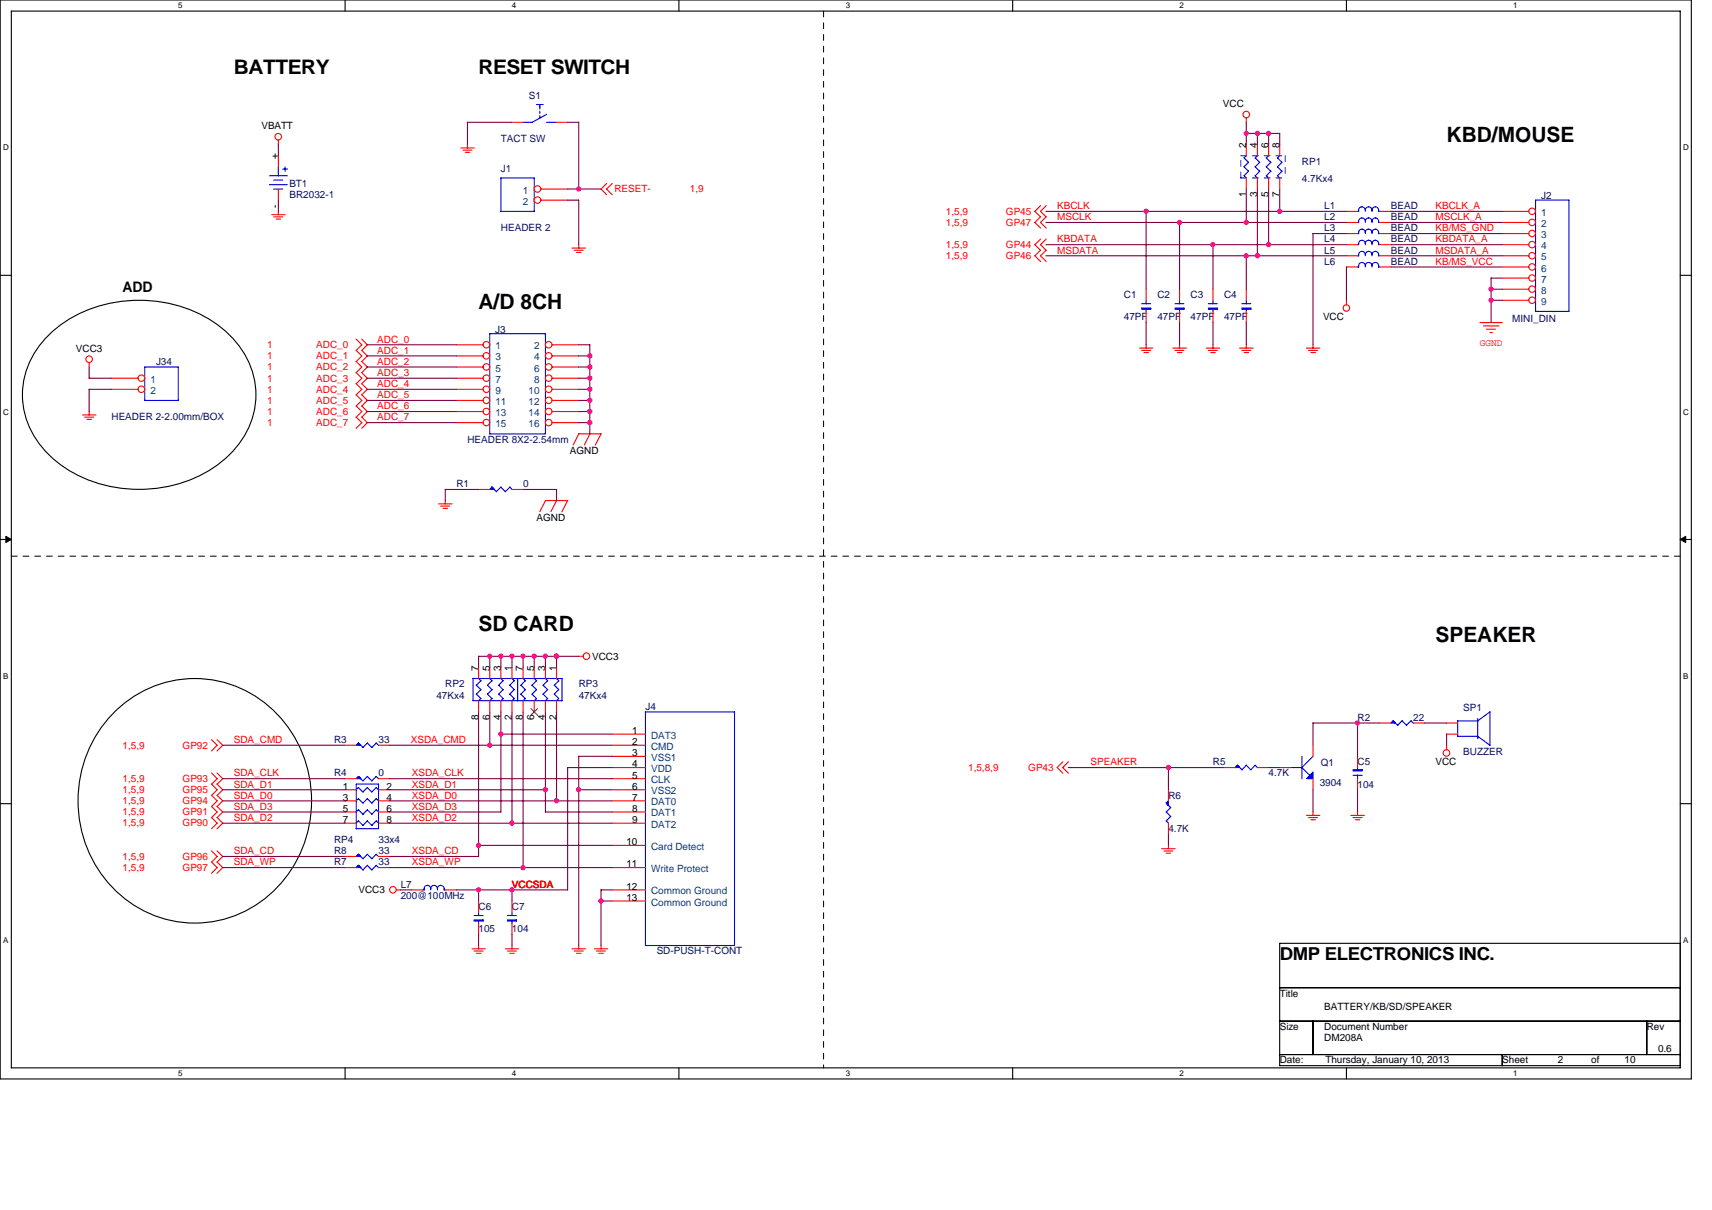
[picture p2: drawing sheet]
<svg xmlns="http://www.w3.org/2000/svg" width="297mm" height="210mm" viewBox="0 0 297 210" stroke-linecap="round" stroke-linejoin="round" font-family="sans-serif">
<path d="M0 0h293.5v187.2h-293.5zM2 1.9h289.5v183.4h-289.5z" fill="none" stroke="#000" stroke-width=".19"/>
<g fill="#fff">
<path d="M30.9 .2h.8v1.6h-.8z"/>
<path d="M30.9 185.5h.8v1.6h-.8z"/>
</g>
<path d="M59.9 0v1.9M59.9 185.3v1.9" fill="none" stroke="#000" stroke-width=".19"/>
<g fill="#fff">
<path d="M88.8 .2h.8v1.6h-.8z"/>
<path d="M88.8 185.5h.8v1.6h-.8z"/>
</g>
<path d="M117.8 0v1.9M117.8 185.3v1.9" fill="none" stroke="#000" stroke-width=".19"/>
<g fill="#fff">
<path d="M146.7 .2h.8v1.6h-.8z"/>
<path d="M146.7 185.5h.8v1.6h-.8z"/>
</g>
<path d="M175.7 0v1.9M175.7 185.3v1.9" fill="none" stroke="#000" stroke-width=".19"/>
<g fill="#fff">
<path d="M204.7 .2h.7v1.6h-.7z"/>
<path d="M204.7 185.5h.7v1.6h-.7z"/>
</g>
<path d="M233.6 0v1.9M233.6 185.3v1.9" fill="none" stroke="#000" stroke-width=".19"/>
<g fill="#fff">
<path d="M262.6 .2h.7v1.6h-.7z"/>
<path d="M262.6 185.5h.7v1.6h-.7z"/>
<path d="M.5 24.8h1v1.6h-1z"/>
<path d="M292 24.8h1v1.6h-1z"/>
<path d="M.5 70.7h1v1.5h-1z"/>
<path d="M292 70.7h1v1.5h-1z"/>
</g>
<path d="M0 47.8h2M291.5 47.8h2" fill="none" stroke="#000" stroke-width=".19"/>
<g fill="#fff">
<path d="M.5 116.5h.9v1.6h-.9z"/>
<path d="M292 116.5h.9v1.6h-.9z"/>
</g>
<path d="M0 93.6h2M291.5 93.6h2" fill="none" stroke="#000" stroke-width=".19"/>
<path d="M1 93.1l1 .5-1 .5zM291.5 93.6l1-.5v1z" fill="#000" stroke="#000" stroke-width=".17"/>
<g fill="#fff">
<path d="M.5 162.4h.9v1.5h-.9z"/>
<path d="M292 162.4h.9v1.5h-.9z"/>
</g>
<path d="M8 58.6a23 23 0 0 1 21.8-5.8 19.3 19.3 0 0 1 13.2 9.7 14.1 14.1 0 0 1-3.9 17.1 23.6 23.6 0 0 1-29.9 0 14.1 14.1 0 0 1-3.1-18.5zM0 139.5h2M20.1 123.4a19.8 19.8 0 0 1 31.5 5.3 21.6 21.6 0 0 1-11.1 30.3 20 20 0 0 1-25.8-13 21.9 21.9 0 0 1 5.4-22.6zM291.5 139.5h2M222 163.7h69.5v21.2h-69.5zM222 171.4h69.5M222 177.2h69.5M227.8 177.2v5.8M285.7 177.2v5.8M222 183h69.5M260.6 183v1.9" fill="none" stroke="#000" stroke-width=".19"/>
<path d="M142.9 1.9v183.4M2 96.5h289.5" fill="none" stroke="#000" stroke-width=".17" stroke-dasharray="1 1 1 1 1 1 1 1"/>
<g fill="none" stroke="#f00" stroke-width=".19">
<path d="M47.1 37.3h2.4M47.5 37.6h1.6M47.9 38h.8M48.3 24.3v.8M48.3 27v2M48.3 32.8v1.9M48.3 36.7v.6M79.9 25.7h2.4M80.3 26.1h1.6M80.7 26.4h.8M81.1 25.1v.6M88.8 21.2h2"/>
<path d="M93.8 32.8h4.7M93.8 34.7h4.7M96.6 21.2h1.9M105.3 31.8l-1 1 1 1M106.2 31.8l-1 1 1 1M180.5 35.7l-.9 1 .9 1M180.5 37.6l-.9 1 .9 1M181.5 35.7l-1 1 1 1M181.5 37.6l-1 1 1 1M216.2 20.5v.8M216.2 25.1v1.9M216.2 30.9v1.9"/>
<path d="M218.2 25.1v1.9M218.2 30.9v1.9M220.1 25.1v1.9M220.1 30.9v1.9M222 25.1v1.9M222 30.9v1.9M233.6 38.6h1.9M233.6 36.7h1.9M239.4 38.6h1.9M239.4 36.7h1.9M260.6 38.6h4.7M260.6 36.7h4.7"/>
<path d="M61.8 58.8l1 1-1 1M62.8 58.8l.9 1-.9 1M79.2 59.8h4.6M95.8 59.8h4.6M99.2 43.1h2.4M99.6 43.4h1.6M100 43.8h.8M100.4 42.5v.6M180.5 41.5l-.9 1 .9 1M180.5 43.4l-.9 1 .9 1M181.5 41.5l-1 1 1 1M181.5 43.4l-1 1 1 1"/>
<path d="M198.9 50.2v1.9M198.9 54v2M198.9 59.8v.6M204.7 50.2v1.9M204.7 54v2M204.7 59.8v.6M210.5 50.2v1.9M210.5 54v2M210.5 59.8v.6M216.2 50.2v1.9M216.2 54v2M216.2 59.8v.6"/>
<path d="M227.8 59.8v.6M233.6 52.1v.8M233.6 40.5h1.9M233.6 42.5h1.9M233.6 44.4h1.9M233.6 46.3h1.9M239.4 40.5h1.9M239.4 42.5h1.9M239.4 44.4h1.9M239.4 46.3h1.9M256.8 56h3.9M257.4 56.6h2.7"/>
<path d="M257.9 57.1h1.6M258.5 57.7h.4M260.6 40.5h4.7M260.6 42.5h4.7M260.6 44.4h4.7M260.6 46.3h4.7M260.6 48.3h4.7M260.6 50.2h4.7M260.6 52.1h4.7M14.3 72h2.4M14.7 72.4h1.6M15.1 72.8h.8"/>
<path d="M15.5 62.9v.8M15.5 71.4v.6M19.3 65.6h4.7M19.3 67.6h4.7M61.8 62.7l1 1-1 1M61.8 66.6l1 1-1 .9M61.8 64.6l1 1-1 1M61.8 68.5l1 1-1 1M61.8 60.8l1 1-1 1M61.8 70.4l1 1-1 1M61.8 72.4l1 .9-1 1M62.8 62.7l.9 1-.9 1"/>
<path d="M62.8 66.6l.9 1-.9 .9M62.8 64.6l.9 1-.9 1M62.8 68.5l.9 1-.9 1M62.8 60.8l.9 1-.9 1M62.8 70.4l.9 1-.9 1M62.8 72.4l.9 .9-.9 1M79.2 61.8h4.6M79.2 63.7h4.6M79.2 65.6h4.6M79.2 67.6h4.6M79.2 69.5h4.6M79.2 71.4h4.6"/>
<path d="M79.2 73.3h4.6M95.8 61.8h4.6M95.8 63.7h4.6M95.8 65.6h4.6M95.8 67.6h4.6M95.8 69.5h4.6M95.8 71.4h4.6M95.8 73.3h4.6M100.4 75.3h3.9M100.4 75.3l-.9 1.9M102.4 75.3l-1 1.9M104.3 75.3l-1 1.9"/>
<path d="M197.7 60.4h2.3M198.1 60.8h1.5M198.5 61.2h.8M203.5 60.4h2.3M203.9 60.8h1.5M204.3 61.2h.8M209.3 60.4h2.3M209.7 60.8h1.5M210.1 61.2h.8M215.1 60.4h2.3M215.5 60.8h1.5M215.9 61.2h.7"/>
<path d="M226.7 60.4h2.3M227 60.8h1.6M227.4 61.2h.8M76.1 87.4h2.3M76.5 87.8h1.5M76.9 88.2h.8M77.3 86.9v.6M83 84.9h2M88.8 84.9h2M94.6 86.9h3.9l-1 1.9M94.7 86.8l-1 2M96.6 86.8l-1 2"/>
<path d="M83 115.8v2M85 115.8v2M86.9 115.8v2M88.8 115.8v2M90.8 115.8v2M92.7 115.8v2M94.6 115.8v2M96.6 115.8v2M100.4 113.9h.8M36.7 128.4l1 .9-1 1M36.7 134.1l1 1-1 1M36.7 138l1 1-1 1"/>
<path d="M36.7 136.1l1 1-1 .9M36.7 139.9l1 1-1 1M37.7 128.4l.9 .9-.9 1M37.7 134.1l.9 1-.9 1M37.7 138l.9 1-.9 1M37.7 136.1l.9 1-.9 .9M37.7 139.9l.9 1-.9 1M59.9 129.3h1.9M59.9 135.1h1.9M59.9 137.1h1.9M59.9 139h1.9M65.7 129.3h1.9"/>
<path d="M65.7 135.1h1.9M65.7 137.1h1.9M65.7 139h1.9M83 121.6v1.9M85 121.6v1.9M86.9 121.6v1.9M88.8 121.6v1.9M90.8 121.6v1.9M92.7 121.6v1.9M94.6 121.6v1.9M96.6 121.6v1.9M106.2 127.4h5.8"/>
<path d="M106.2 133.2h5.8M106.2 129.3h5.8M106.2 131.3h5.8M106.2 135.1h5.8M106.2 137.1h5.8M106.2 139h5.8M184.4 132.2l-1 1 1 1M185.4 132.2l-1 1 1 1M202.7 137.1v1.9M212.4 133.2h1.9M218.2 133.2h1.9M222 133.2h2"/>
<path d="M227.8 129.3v2M227.8 135.1v2M235.5 131.3v1.9M235.5 135.1v2M239.4 125.5h1.9M245.2 125.5h1.9M251 129.3v.8M251 125.5h1.9M251 127.4h1.9M36.7 141.9l1 1-1 .9M36.7 147.7l1 .9-1 1M36.7 149.6l1 1-1 1"/>
<path d="M37.7 141.9l.9 1-.9 .9M37.7 147.7l.9 .9-.9 1M37.7 149.6l.9 1-.9 1M59.9 148.6h1.9M59.9 150.6h1.9M59.9 140.9h1.9M59.9 142.9h1.9M65.7 148.6h1.9M65.7 150.6h1.9M65.7 140.9h1.9M65.7 142.9h1.9M68.8 154.4h.8"/>
<path d="M71.5 154.4h1.9M77.3 154.4h1.9M83 156.4v1.9M88.8 156.4v1.9M106.2 154.4h5.8M106.2 146.7h5.8M106.2 150.6h5.8M106.2 140.9h5.8M106.2 142.9h5.8M106.2 156.4h5.8M201.5 147.3h2.4M201.9 147.7h1.6"/>
<path d="M202.3 148.1h.8M202.7 142.9v1.9M202.7 146.7v.6M226.7 141.5h2.3M227 141.9h1.6M227.4 142.3h.8M227.8 140.9v.6M234.4 141.5h2.3M234.8 141.9h1.5M235.2 142.3h.7M235.5 140.9v.6M81.9 164.7h2.3"/>
<path d="M82.3 165h1.5M82.7 165.4h.8M83 160.2v2M83 164.1v.6M87.7 164.7h2.3M88.1 165h1.5M88.5 165.4h.7M88.8 160.2v2M88.8 164.1v.6M99.2 164.7h2.4M99.6 165h1.6M100 165.4h.8"/>
<path d="M100.4 164.1v.6M103.1 164.7h2.3M103.5 165h1.5M103.9 165.4h.8M104.3 164.1v.6"/>
<circle cx="216.2" cy="19.9" r=".57"/>
<circle cx="48.3" cy="23.7" r=".57"/>
<circle cx="93.3" cy="34.7" r=".57"/>
<circle cx="93.3" cy="32.8" r=".57"/>
<circle cx="265.8" cy="36.7" r=".57"/>
<circle cx="265.8" cy="38.6" r=".57"/>
<circle cx="84.4" cy="59.8" r=".57"/>
<circle cx="95.2" cy="59.8" r=".57"/>
<circle cx="233.6" cy="53.5" r=".57"/>
<circle cx="265.8" cy="48.2" r=".57"/>
<circle cx="265.8" cy="50.2" r=".57"/>
<circle cx="265.8" cy="44.4" r=".57"/>
<circle cx="265.8" cy="42.4" r=".57"/>
<circle cx="265.8" cy="40.5" r=".57"/>
<circle cx="265.8" cy="52.1" r=".57"/>
<circle cx="265.8" cy="46.3" r=".57"/>
<circle cx="15.5" cy="62.3" r=".57"/>
<circle cx="24.5" cy="67.6" r=".57"/>
<circle cx="24.5" cy="65.6" r=".57"/>
<circle cx="84.4" cy="67.6" r=".57"/>
<circle cx="84.4" cy="63.7" r=".57"/>
<circle cx="84.4" cy="73.3" r=".57"/>
<circle cx="84.4" cy="71.4" r=".57"/>
<circle cx="84.4" cy="61.8" r=".57"/>
<circle cx="84.4" cy="69.5" r=".57"/>
<circle cx="84.4" cy="65.6" r=".57"/>
<circle cx="95.2" cy="67.6" r=".57"/>
<circle cx="95.2" cy="63.7" r=".57"/>
<circle cx="95.2" cy="73.3" r=".57"/>
<circle cx="95.2" cy="71.4" r=".57"/>
<circle cx="95.2" cy="61.8" r=".57"/>
<circle cx="95.2" cy="69.5" r=".57"/>
<circle cx="95.2" cy="65.6" r=".57"/>
<circle cx="101.7" cy="113.9" r=".57"/>
<circle cx="251" cy="130.7" r=".57"/>
<circle cx="68.2" cy="154.4" r=".57"/>
</g>
<g fill="none" stroke="#00f" stroke-width=".19">
<path d="M93.1 18.1h1.2M93.7 18.1v.8M93.7 19.3v.4M94.8 19.9l-2.5 1.3h-1.5M46.8 32h3.1M46.8 30.5h3.1M47.5 32.8h1.6M47.5 31.3h1.6M48.3 29v1.5M49.1 29.3h.8M49.5 29v.7M86.9 30.9h5.8v5.8h-5.8z"/>
<path d="M93.7 20v.5M94.8 21.2h1.8M215.8 28.9l.8 .8-.7 .8 .3 .4M215.8 27.4l.8 .8M216.3 27l-.4 .4M216.6 28.2l-.7 .8M217.8 28.9l.8 .8-.8 .8M217.8 27.4l.8 .8M217.8 30.5l.4 .4M218.2 27l-.4 .4M218.6 28.2l-.8 .8M219.7 28.9l.8 .8"/>
<path d="M219.7 27.4l.8 .8M220.1 27l-.4 .4M220.5 28.2l-.8 .8M220.5 29.7l-.8 .8 .4 .4M221.6 28.9l.8 .8-.7 .8 .3 .4M221.6 27.4l.8 .8M222.1 27l-.4 .4M222.4 28.2l-.7 .8M235.5 38.6h.2M235.7 38.4a.58 .58 0 0 1 .6-.6 .58 .58 0 0 1 .6 .6M235.7 36.4a.58 .58 0 0 1 .6-.5 .58 .58 0 0 1 .6 .5M235.7 36.5v.2h-.2"/>
<path d="M235.7 38.4v.2M236.9 38.4a.58 .58 0 0 1 .6-.6 .58 .58 0 0 1 .6 .6 .57 .57 0 0 1 .5-.6 .57 .57 0 0 1 .6 .6M236.9 36.4a.58 .58 0 0 1 .6-.5 .58 .58 0 0 1 .6 .5 .57 .57 0 0 1 .5-.5 .57 .57 0 0 1 .6 .5M236.9 36.4v.3M236.9 38.4v.2M238.1 36.5v.2M238.1 38.4v.2M239.2 38.6h.2M239.2 36.7h.2M239.2 36.5v.2M239.2 38.4v.2M266.4 34.7h5.8v19.3h-5.8z"/>
<path d="M85 57.9h9.6v17.4h-9.6zM198.1 52.7h1.5M198.9 52.1v.6M198.9 53.7v.4M203.9 52.7h1.5M204.7 52.1v.6M204.7 53.7v.4M209.7 52.7h1.5M210.5 52.1v.6M210.5 53.7v.4M215.5 52.7h1.5M216.2 52.1v.6"/>
<path d="M216.2 53.7v.4M235.5 40.5h.2M235.5 46.3h.2M235.5 44.4h.2M235.7 44.2a.58 .58 0 0 1 .6-.6 .58 .58 0 0 1 .6 .6M235.7 44.2v.2M236.9 40.3a.6 .6 0 0 0-.7-.5 .6 .6 0 0 0-.5 .8M236.9 40.3a.58 .58 0 0 1 .6-.5 .58 .58 0 0 1 .6 .5M236.9 42.2a.6 .6 0 0 0-.7-.5 .6 .6 0 0 0-.5 .8h-.2M236.9 42.2a.58 .58 0 0 1 .6-.5 .58 .58 0 0 1 .6 .5M236.9 46.1a.6 .6 0 0 0-.7-.5 .6 .6 0 0 0-.5 .8M236.9 46.1a.58 .58 0 0 1 .6-.6 .58 .58 0 0 1 .6 .6"/>
<path d="M236.9 44.2a.58 .58 0 0 1 .6-.6 .58 .58 0 0 1 .6 .6 .57 .57 0 0 1 .5-.6 .57 .57 0 0 1 .6 .6M236.9 40.3v.2M236.9 42.2v.3M236.9 44.2v.2M236.9 46.1v.2M238.1 40.3a.59 .59 0 0 1 .7-.5 .59 .59 0 0 1 .4 .8M238.1 42.2a.59 .59 0 0 1 .7-.5 .59 .59 0 0 1 .4 .8M238.1 46.1a.59 .59 0 0 1 .7-.5 .59 .59 0 0 1 .4 .8M238.1 40.3v.3M238.1 42.3v.2M238.1 44.2v.2M238.1 46.1v.3"/>
<path d="M239.2 40.5h.2M239.2 42.5h.2M239.2 46.3h.2M239.2 44.4h.2M239.2 44.2v.2M25.1 63.7h5.8v5.8h-5.8zM85 84.9l.4-.4 .7 .8M86.1 85.3l.8-.8 .8 .8M88.5 84.5l.4 .5M88.5 84.5l-.8 .8M82.1 117.8h15.4v3.8M82.1 117.7v3.9h15.4"/>
<path d="M82.7 118.9l.8 .8M83 117.8l.5 .4M83.4 119.7l-.8 .8M83.4 118.1l-.8 .8M84.6 118.9l.8 .8M85 117.8l.4 .4M85.4 119.7l-.8 .8M85.4 118.1l-.8 .8M86.5 118.9l.8 .8M86.9 117.8l.4 .4M87.3 119.7l-.8 .8M87.3 118.1l-.8 .8"/>
<path d="M88.5 118.9l.7 .8M88.8 117.8l.4 .4M89.2 119.7l-.8 .8M89.2 118.1l-.8 .8M89.8 117.7v3.9M90.4 118.9l.8 .8M90.8 117.8l.4 .4M91.1 119.7l-.7 .8M91.1 118.1l-.7 .8M92.3 118.9l.8 .8M92.7 117.8l.4 .4M93.1 119.7l-.8 .8"/>
<path d="M93.1 118.1l-.8 .8M94.2 118.9l.8 .8M94.6 117.8l.4 .4M95 119.7l-.8 .8M95 118.1l-.8 .8M96.2 118.9l.8 .8M96.6 117.8l.4 .4M96.9 119.7l-.7 .8M96.9 118.1l-.7 .8M61.8 135.1l.4-.4 .8 .8M62.2 128.9l.8 .8M62.2 136.7l.8 .8"/>
<path d="M62.2 128.9l-.4 .4M62.2 136.7l-.4 .4M63.7 128.9l.8 .8M63.7 136.7l.8 .8M63.7 138.6l.8 .8M63.7 134.7l.8 .8M63.8 128.9l-.8 .8M63.8 136.7l-.8 .7M63.8 138.6l-.8 .8-.8-.8-.4 .4M63.8 134.7l-.8 .8M65.3 128.9l.4 .4M65.3 136.7l.4 .4"/>
<path d="M65.3 128.9l-.8 .8M65.3 136.7l-.8 .7M65.7 136.1v7.7M65.7 139l-.4-.4-.8 .8M65.7 136.1h-3.9v7.7M65.7 135.1l-.4-.4-.8 .8M82.7 120.5l.8 .7-.5 .4M84.6 120.5l.8 .7-.4 .4M86.5 120.5l.8 .7M87.3 121.2l-.4 .4M88.5 120.5l.7 .7-.4 .4M90.4 120.5l.8 .7"/>
<path d="M91.1 121.2l-.4 .4M92.3 120.5l.8 .7M93.1 121.2l-.4 .4M94.2 120.5l.8 .7M95 121.2l-.4 .4M96.2 120.5l.8 .7-.5 .4M112 123.5h15.4v40.6h-15.4zM202.7 139l-.4 .4 .8 .8-.8 .7M214.7 132.8l-.4 .4M216.2 132.8l.8 .8M216.3 132.8l-.8 .8-.8-.8M217.8 132.8l.4 .4"/>
<path d="M217.8 132.8l-.8 .8M223.9 133.2h2l1.4 1.4M225.9 131.3v3.8M227.8 131.3l-1.9 1.9M234.8 134.5h1.5M235.5 133.2v.4M235.5 134.5v.6M241.7 125.1l-.4 .4M243.3 125.1l-.8 .8-.8-.8M244.8 125.1l.4 .4M244.8 125.1l-.8 .8-.7-.8M252.9 125.1h3.5l2.1-1.6v5.8l-2.1-1.5"/>
<path d="M252.9 125.1v2.7h3.5M256.4 124.7v3.5M61.8 143.8h3.9M61.8 150.6l.4-.4 .8 .8M61.8 142.9l.4-.4 .8 .8M62.2 148.3l.8 .7M62.2 148.2l-.4 .4M62.2 140.5l-.4 .4M63.7 148.3l.8 .7M63.7 150.2l.8 .8M63.7 140.5l.8 .8M63.7 142.5l.8 .8"/>
<path d="M63.8 148.2l-.8 .8M63.8 150.2l-.8 .8M63.8 140.5l-.8 .8-.8-.8M63.8 142.4l-.8 .8M65.3 148.3l.4 .4M65.3 140.5l.4 .4M65.3 148.2l-.8 .8M65.3 140.5l-.8 .8M65.7 150.6l-.4-.4-.8 .8M65.7 142.9l-.4-.5-.8 .8M73.4 154.4h.2M73.6 154.2a.57 .57 0 0 1 .6-.6 .57 .57 0 0 1 .5 .6"/>
<path d="M73.6 154.2v.3M74.7 154.2a.58 .58 0 0 1 .6-.6 .58 .58 0 0 1 .6 .6 .58 .58 0 0 1 .6-.6 .58 .58 0 0 1 .6 .6M74.7 154.2v.2M75.9 154.2v.3M77 154.4h.3M77.1 154.2v.3M82.3 158.9h1.5M83 158.3v.6M83 159.8v.4M88.1 158.9h1.5M88.8 158.3v.6M88.8 159.8v.4"/>
<path d="M202.4 140.9l.7 .8-.8 .8M202.4 142.5l.4 .4"/>
</g>
<g fill="#00f" stroke="#00f" stroke-width=".19">
<path d="M202.4 139.4l.3-.4v.8z" fill-rule="evenodd"/>
<path d="M241.3 125.5l.4-.4 .4 .4-.4-.4 .4 .4z" fill-rule="evenodd"/>
<path d="M214.7 132.8l.4 .4h-.8l.4-.4 .4 .4z" fill-rule="evenodd"/>
<path d="M62.2 128.9l.4 .4h-.8l.4-.4 .4 .4z" fill-rule="evenodd"/>
<path d="M227.2 134.5l.6-.5v1.1h-1.1z" fill-rule="evenodd"/>
<path d="M62.2 148.3l.4 .3h-.8l.4-.3 .4 .3z" fill-rule="evenodd"/>
<path d="M234.8 133.6v.2h1.5v-.2z" fill-rule="evenodd"/>
<path d="M61.8 150.6l.4-.4 .4 .4-.4-.4 .4 .4z" fill-rule="evenodd"/>
<path d="M198.1 53.5v.2h1.5v-.2z" fill-rule="evenodd"/>
<path d="M85.4 84.5l.3 .4h-.7l.4-.4 .3 .4z" fill-rule="evenodd"/>
<path d="M82.3 159.6v.2h1.5v-.2z" fill-rule="evenodd"/>
<path d="M203.9 53.5v.2h1.5v-.2z" fill-rule="evenodd"/>
<path d="M62.2 134.7l.4 .4h-.8l.4-.4 .4 .4z" fill-rule="evenodd"/>
<path d="M215.5 53.5v.2h1.5v-.2z" fill-rule="evenodd"/>
<path d="M209.7 53.5v.2h1.5v-.2z" fill-rule="evenodd"/>
<path d="M88.1 159.6v.2h1.5v-.2z" fill-rule="evenodd"/>
</g>
<path d="M92.1 123l1.2 1.1M93.3 123l-1.2 1.1" fill="none" stroke="#804000" stroke-width=".17"/>
<path d="M215.3 30.9h7.7M215.3 30.9v-3.9M215.3 27h7.7M223 27v3.9" fill="none" stroke="#00f" stroke-width=".17" stroke-dasharray="1 1 1 1 1 1 1 1"/>
<g fill="none" stroke="#800040" stroke-width=".19">
<path d="M48.3 25.1v1.9M48.3 34.7v2M81.1 21.2h7.7M81.1 21.2v3.9M98.5 21.2h1.9v11.6M98.5 32.8h5.8M98.5 34.7h1.9M100.4 34.7v7.8M181.5 38.6h52.1M181.5 36.7h52.1M198.9 36.7v13.5M204.7 38.6v11.6"/>
<path d="M216.2 23.2h5.8M216.2 21.2v3.9M216.2 32.8v5.8M218.2 23.1v2M218.2 32.8v11.6M220.1 23.1v2M220.1 32.8v9.7M222 23.1v2M222 32.8v3.9M241.3 38.6h19.3M241.3 36.7h19.3M63.7 59.8h15.5"/>
<path d="M100.4 59.8h1.9v15.5M181.5 42.5h52.1M181.5 44.4h52.1M198.9 56v3.8M204.7 56v3.8M210.5 42.4v7.8M210.5 56v3.8M216.2 44.4v5.8M216.2 56v3.8M233.6 40.5h-5.8v19.3M233.6 46.3v5.8M241.3 40.5h19.3"/>
<path d="M241.3 42.5h19.3M241.3 44.4h19.3M241.3 46.3h19.3M258.7 50.2h1.9M258.7 48.3h1.9M258.7 52.1h1.9M258.7 48.2v7.8M15.4 65.6h3.9M15.4 67.6h3.9M15.5 63.7v1.9M15.5 67.5v3.9M63.7 73.3h15.5"/>
<path d="M63.7 63.7h15.5M63.7 61.8h15.5M63.7 65.6h15.5M63.7 67.6h15.5M63.7 69.5h15.5M63.7 71.4h15.5M100.4 73.3h1.9M100.4 63.7h1.9M100.4 61.8h1.9M100.4 65.6h1.9M100.4 67.6h1.9M100.4 69.5h1.9"/>
<path d="M100.4 71.4h1.9M83 84.9h-5.8l.1 2M90.7 84.9h5.9v2M83 113.9h17.4M83 113.9v1.9M85 113.9v1.9M86.9 113.9v1.9M88.8 113.9v1.9M90.8 113.9v1.9M92.7 113.9v1.9M94.6 113.9v1.9M96.6 113.9v1.9"/>
<path d="M38.6 139h21.3M38.6 129.3h21.3M38.6 135.1h21.3M38.6 137.1h21.3M67.6 139h38.6M67.6 129.3h38.6M67.6 135.1h38.6M67.6 137.1h27M83 123.5v25.1h-15.4M85 123.5v5.8M86.9 127.4h19.3M86.9 123.5v17.4h-19.3"/>
<path d="M88.8 123.5v19.4M90.8 123.5v27.1M94.6 123.5v17.4M96.6 123.5v15.5M98.5 133.2h7.7M98.5 133.2v21.2h-19.3M100.4 137.1h5.8M100.4 131.3h5.8M100.4 131.2v32.9M185.3 133.2h27.1M202.7 133.2v3.9M220.1 133.2h1.9"/>
<path d="M227.8 125.5h11.6M227.8 125.5v3.8M227.8 137v3.9M235.5 125.5v5.8M235.5 137v3.9M247.1 125.5h3.9M251 127.4v1.9M38.6 142.9h21.3M38.6 150.6h21.3M38.6 148.6h21.3M38.6 140.9h21.3M67.6 142.9h38.6"/>
<path d="M67.6 150.6h38.6M69.5 154.4h2M83 146.7h23.2M83 154.4v2M88.8 154.4v2M94.6 140.9h11.6M104.3 156.4h1.9M106.2 154.4h-1.9v9.7M202.7 144.8v1.9M83 162.1v2M88.8 162.1v2"/>
</g>
<g fill="#f0f" stroke="#f0f" stroke-width=".19">
<circle cx="220.1" cy="23.1" r=".38"/>
<circle cx="218.2" cy="23.1" r=".38"/>
<circle cx="216.2" cy="23.1" r=".38"/>
<circle cx="216.2" cy="38.6" r=".38"/>
<circle cx="222" cy="36.7" r=".38"/>
<circle cx="218.2" cy="44.4" r=".38"/>
<circle cx="216.2" cy="44.4" r=".38"/>
<circle cx="258.7" cy="52.1" r=".38"/>
<circle cx="220.1" cy="42.4" r=".38"/>
<circle cx="258.7" cy="50.2" r=".38"/>
<circle cx="204.6" cy="38.6" r=".38"/>
<circle cx="198.9" cy="36.7" r=".38"/>
<circle cx="210.4" cy="42.4" r=".38"/>
<circle cx="88.8" cy="154.4" r=".38"/>
<circle cx="83" cy="154.4" r=".38"/>
<circle cx="96.5" cy="113.9" r=".38"/>
<circle cx="86.9" cy="113.9" r=".38"/>
<circle cx="94.6" cy="113.9" r=".38"/>
<circle cx="92.7" cy="113.9" r=".38"/>
<circle cx="88.8" cy="142.8" r=".38"/>
<circle cx="83" cy="146.7" r=".38"/>
<circle cx="94.6" cy="137" r=".38"/>
<circle cx="104.3" cy="156.3" r=".38"/>
<circle cx="90.7" cy="150.6" r=".38"/>
<circle cx="100.4" cy="137" r=".38"/>
<circle cx="85" cy="129.3" r=".38"/>
<circle cx="96.5" cy="139" r=".38"/>
<circle cx="86.9" cy="127.4" r=".38"/>
<circle cx="85" cy="113.9" r=".38"/>
<circle cx="102.3" cy="71.4" r=".38"/>
<circle cx="102.3" cy="67.6" r=".38"/>
<circle cx="102.3" cy="61.8" r=".38"/>
<circle cx="102.3" cy="65.6" r=".38"/>
<circle cx="102.3" cy="69.5" r=".38"/>
<circle cx="202.7" cy="133.2" r=".38"/>
<circle cx="235.5" cy="125.5" r=".38"/>
<circle cx="102.3" cy="73.3" r=".38"/>
<circle cx="100.4" cy="32.8" r=".38"/>
<circle cx="102.3" cy="63.7" r=".38"/>
<circle cx="90.7" cy="113.9" r=".38"/>
<circle cx="88.8" cy="113.9" r=".38"/>
</g>
<g font-size="3.7">
<text x="251" y="24.6">KBD/MOUSE</text>
<text x="83" y="53.6">A/D 8CH</text>
<text x="83" y="109.6">SD CARD</text>
<text x="249.1" y="111.5">SPEAKER</text>
</g>
<g font-size="3.5">
<text x="40.6" y="12.9">BATTERY</text>
<text x="83" y="12.9">RESET SWITCH</text>
</g>
<text font-size="3.1" x="222" y="166.6">DMP ELECTRONICS INC.</text>
<text font-size="2.5" x="21.3" y="50.6">ADD</text>
<g font-size="1.7" fill="#000080">
<text x="91.7" y="17.2">S1</text>
<text x="86.9" y="24.7">TACT SW</text>
<text x="86.9" y="29.9">J1</text>
<text x="225.9" y="28.6">RP1</text>
<text x="50.2" y="32.4">BT1</text>
<text x="50.2" y="34.4">BR2032-1</text>
<text x="225.9" y="31.7">4.7Kx4</text>
<text x="267.4" y="34.5">J2</text>
<text x="86.9" y="40.2">HEADER 2</text>
<text x="229.8" y="38.2">L2</text>
<text x="229.8" y="40.2">L3</text>
<text x="229.8" y="36.3">L1</text>
<text x="241.3" y="38.2">BEAD</text>
<text x="241.3" y="40.2">BEAD</text>
<text x="241.3" y="36.3">BEAD</text>
<text x="229.8" y="42.1">L4</text>
<text x="229.8" y="45.9">L6</text>
<text x="229.8" y="44">L5</text>
<text x="241.3" y="42.1">BEAD</text>
<text x="241.3" y="45.9">BEAD</text>
<text x="241.3" y="44">BEAD</text>
<text x="195" y="51.7">C1</text>
<text x="200.8" y="51.7">C2</text>
<text x="206.6" y="51.7">C3</text>
<text x="212.4" y="51.7">C4</text>
<text x="85.9" y="57.7">J3</text>
<text x="195" y="55.6">47PF</text>
<text x="200.8" y="55.6">47PF</text>
<text x="206.6" y="55.6">47PF</text>
<text x="212.4" y="55.6">47PF</text>
<text x="262.4" y="55.8">MINI_DIN</text>
<text x="27.1" y="63.3">J34</text>
<text x="19.3" y="73">HEADER 2-2.00mm/BOX</text>
<text x="81.1" y="76.8">HEADER 8X2-2.54mm</text>
<text x="79.2" y="84.5">R1</text>
<text x="90.8" y="84.5">0</text>
<text x="77.3" y="119.3">RP2</text>
<text x="100.4" y="119.3">RP3</text>
<text x="75.7" y="121.2">47Kx4</text>
<text x="100.4" y="121.2">47Kx4</text>
<text x="112" y="123.1">J4</text>
<text x="235.5" y="125.1">R2</text>
<text x="245.2" y="125.1">22</text>
<text x="253.9" y="123.4">SP1</text>
<text x="58" y="128.9">R3</text>
<text x="65.7" y="128.9">33</text>
<text x="253.9" y="131.1">BUZZER</text>
<text x="58" y="134.7">R4</text>
<text x="65.7" y="134.7">0</text>
<text x="210.5" y="132.8">R5</text>
<text x="220.1" y="134.7">4.7K</text>
<text x="229" y="136.5">3904</text>
<text x="229.2" y="133">Q1</text>
<text x="235.5" y="132.8">C5</text>
<text x="235.5" y="136.7">104</text>
<text x="202.7" y="138.6">R6</text>
<text x="58" y="148.3">R8</text>
<text x="58" y="146.3">RP4</text>
<text x="65.7" y="148.3">33</text>
<text x="65.7" y="146.3">33x4</text>
<text x="202.7" y="144.4">4.7K</text>
<text x="58" y="150.2">R7</text>
<text x="65.7" y="150.2">33</text>
<text x="69.5" y="154.1">L7</text>
<text x="69.5" y="156">200@100MHz</text>
<text x="83" y="157.9">C6</text>
<text x="83" y="161.8">105</text>
<text x="88.8" y="157.9">C7</text>
<text x="88.8" y="161.8">104</text>
<text x="113.9" y="165.6">SD-PUSH-T-CONT</text>
</g>
<g font-size="1.7">
<text x="45.4" y="22.4">VBATT</text>
<text x="212.2" y="18.5">VCC</text>
<text x="48.3" y="27.6" transform="rotate(-90 48.3 27.6)">+</text>
<text x="216.2" y="25.7" transform="rotate(-90 216.2 25.7)">2</text>
<text x="218.1" y="25.7" transform="rotate(-90 218.1 25.7)">4</text>
<text x="220.1" y="25.7" transform="rotate(-90 220.1 25.7)">6</text>
<text x="222" y="25.7" transform="rotate(-90 222 25.7)">8</text>
<text x="216.2" y="34.2" transform="rotate(-90 216.2 34.2)">1</text>
<text x="218.1" y="34.2" transform="rotate(-90 218.1 34.2)">3</text>
<text x="220.1" y="34.2" transform="rotate(-90 220.1 34.2)">5</text>
<text x="222" y="34.2" transform="rotate(-90 222 34.2)">7</text>
<text x="48.3" y="36.2" transform="rotate(-90 48.3 36.2)">-</text>
<text x="229.5" y="55.6">VCC</text>
<text x="13.2" y="61">VCC3</text>
<text x="98.9" y="78.8">AGND</text>
<text x="93.1" y="90.3">AGND</text>
<text x="83" y="116.4" transform="rotate(-90 83 116.4)">7</text>
<text x="85" y="116.4" transform="rotate(-90 85 116.4)">5</text>
<text x="86.9" y="116.4" transform="rotate(-90 86.9 116.4)">3</text>
<text x="88.8" y="116.4" transform="rotate(-90 88.8 116.4)">1</text>
<text x="90.7" y="116.4" transform="rotate(-90 90.7 116.4)">7</text>
<text x="92.7" y="116.4" transform="rotate(-90 92.7 116.4)">5</text>
<text x="94.6" y="116.4" transform="rotate(-90 94.6 116.4)">3</text>
<text x="96.5" y="116.4" transform="rotate(-90 96.5 116.4)">1</text>
<text x="102.7" y="114.5">VCC3</text>
<text x="83" y="125" transform="rotate(-90 83 125)">8</text>
<text x="85" y="125" transform="rotate(-90 85 125)">6</text>
<text x="86.9" y="125" transform="rotate(-90 86.9 125)">4</text>
<text x="88.8" y="125" transform="rotate(-90 88.8 125)">2</text>
<text x="90.7" y="125" transform="rotate(-90 90.7 125)">8</text>
<text x="92.7" y="125" transform="rotate(-90 92.7 125)">6</text>
<text x="94.6" y="125" transform="rotate(-90 94.6 125)">4</text>
<text x="96.5" y="125" transform="rotate(-90 96.5 125)">2</text>
<text x="109.7" y="127.4">1</text>
<text x="109.7" y="129.3">2</text>
<text x="109.7" y="131.2">3</text>
<text x="59.5" y="137">1</text>
<text x="67" y="137">2</text>
<text x="109.7" y="133.2">4</text>
<text x="109.7" y="135.1">5</text>
<text x="109.7" y="137">6</text>
<text x="249.1" y="132.8">VCC</text>
<text x="59.5" y="139">3</text>
<text x="59.5" y="140.9">5</text>
<text x="59.5" y="142.8">7</text>
<text x="67" y="139">4</text>
<text x="67" y="140.9">6</text>
<text x="67" y="142.8">8</text>
<text x="109.7" y="139">7</text>
<text x="109.7" y="140.9">8</text>
<text x="109.7" y="142.8">9</text>
<text x="108.7" y="146.7">10</text>
<text x="62.2" y="155">VCC3</text>
<text x="108.7" y="150.5">11</text>
<text x="108.7" y="154.4">12</text>
<text x="108.7" y="156.3">13</text>
<text x="222" y="173">Title</text>
<text x="222" y="178.8">Size</text>
<text x="229.8" y="175.3">BATTERY/KB/SD/SPEAKER</text>
<text x="229.8" y="178.8">Document Number</text>
<text x="285.7" y="178.8">Rev</text>
<text x="222" y="184.6">Date:</text>
<text x="229.8" y="180.7">DM208A</text>
<text x="230" y="184.6">Thursday, January 10, 2013</text>
<text x="260.6" y="184.6">Sheet</text>
<text x="270.3" y="184.6">2</text>
<text x="276.1" y="184.6">of</text>
<text x="281.9" y="184.6">10</text>
<text x="287.7" y="182.6">0.6</text>
</g>
<g font-size="1.7" fill="#004080">
<text x="90.7" y="33.6">1</text>
<text x="90.7" y="35.5">2</text>
<text x="267.4" y="37.5">1</text>
<text x="267.4" y="39.4">2</text>
<text x="267.4" y="41.3">3</text>
<text x="267.4" y="43.2">4</text>
<text x="267.4" y="45.2">5</text>
<text x="267.4" y="47.1">6</text>
<text x="267.4" y="49">7</text>
<text x="267.4" y="51">8</text>
<text x="267.4" y="52.9">9</text>
<text x="86" y="60.6">1</text>
<text x="86" y="62.5">3</text>
<text x="86" y="64.5">5</text>
<text x="92.7" y="60.6">2</text>
<text x="92.7" y="62.5">4</text>
<text x="92.7" y="64.5">6</text>
<text x="26.1" y="66.4">1</text>
<text x="26.1" y="68.3">2</text>
<text x="86" y="66.4">7</text>
<text x="86" y="68.3">9</text>
<text x="86" y="70.3">11</text>
<text x="91.7" y="70.3">12</text>
<text x="91.7" y="68.3">10</text>
<text x="92.7" y="66.4">8</text>
<text x="86" y="72.2">13</text>
<text x="86" y="74.1">15</text>
<text x="91.7" y="72.2">14</text>
<text x="91.7" y="74.1">16</text>
<text x="113" y="128.2">DAT3</text>
<text x="113" y="130.1">CMD</text>
<text x="113" y="132">VSS1</text>
<text x="113" y="134">VDD</text>
<text x="113" y="135.9">CLK</text>
<text x="113" y="137.8">VSS2</text>
<text x="113" y="139.8">DAT0</text>
<text x="113" y="141.7">DAT1</text>
<text x="113" y="143.6">DAT2</text>
<text x="113" y="147.5">Card Detect</text>
<text x="113" y="151.3">Write Protect</text>
<text x="113" y="155.2">Common Ground</text>
<text x="113" y="157.1">Common Ground</text>
</g>
<g font-size="1.7" fill="#f00">
<text x="106.6" y="33.4">RESET-</text>
<text x="119.7" y="33.4">1,9</text>
<text x="164.1" y="37.3">1,5,9</text>
<text x="164.1" y="39.2">1,5,9</text>
<text x="174.5" y="37.3">GP45</text>
<text x="174.5" y="39.2">GP47</text>
<text x="183.4" y="38.2">MSCLK</text>
<text x="183.4" y="36.3">KBCLK</text>
<text x="249.1" y="36.3">KBCLK_A</text>
<text x="249.1" y="38.2">MSCLK_A</text>
<text x="249.1" y="40.2">KB/MS_GND</text>
<text x="164.1" y="43.1">1,5,9</text>
<text x="164.1" y="45">1,5,9</text>
<text x="174.5" y="43.1">GP44</text>
<text x="174.5" y="45">GP46</text>
<text x="183.4" y="42.1">KBDATA</text>
<text x="183.4" y="44">MSDATA</text>
<text x="249.1" y="44">MSDATA_A</text>
<text x="249.1" y="42.1">KBDATA_A</text>
<text x="249.1" y="45.9">KB/MS_VCC</text>
<text x="65.5" y="59.5">ADC_0</text>
<text x="46.4" y="64.3">1</text>
<text x="46.4" y="60.4">1</text>
<text x="46.4" y="62.4">1</text>
<text x="54.9" y="64.3">ADC_2</text>
<text x="54.9" y="60.4">ADC_0</text>
<text x="54.9" y="62.4">ADC_1</text>
<text x="65.5" y="61.4">ADC_1</text>
<text x="65.5" y="63.3">ADC_2</text>
<text x="65.5" y="65.2">ADC_3</text>
<text x="256.8" y="60">GGND</text>
<text x="46.4" y="68.1">1</text>
<text x="46.4" y="66.2">1</text>
<text x="46.4" y="70.1">1</text>
<text x="54.9" y="68.1">ADC_4</text>
<text x="54.9" y="66.2">ADC_3</text>
<text x="54.9" y="70.1">ADC_5</text>
<text x="65.5" y="67.2">ADC_4</text>
<text x="65.5" y="69.1">ADC_5</text>
<text x="65.5" y="71">ADC_6</text>
<text x="46.4" y="72">1</text>
<text x="46.4" y="73.9">1</text>
<text x="54.9" y="72">ADC_6</text>
<text x="54.9" y="73.9">ADC_7</text>
<text x="65.5" y="73">ADC_7</text>
<text x="21.3" y="129.9">1,5,9</text>
<text x="31.7" y="129.9">GP92</text>
<text x="40.6" y="128.9">SDA_CMD</text>
<text x="71.3" y="128.9">XSDA_CMD</text>
<text x="21.3" y="135.7">1,5,9</text>
<text x="21.3" y="137.6">1,5,9</text>
<text x="31.7" y="135.7">GP93</text>
<text x="31.7" y="137.6">GP95</text>
<text x="40.6" y="134.7">SDA_CLK</text>
<text x="40.6" y="136.7">SDA_D1</text>
<text x="71.5" y="136.7">XSDA_D1</text>
<text x="71.5" y="134.7">XSDA_CLK</text>
<text x="168" y="133.8">1,5,8,9</text>
<text x="178.4" y="133.8">GP43</text>
<text x="189.2" y="132.8">SPEAKER</text>
<text x="21.3" y="139.6">1,5,9</text>
<text x="21.3" y="143.4">1,5,9</text>
<text x="21.3" y="141.5">1,5,9</text>
<text x="31.7" y="139.6">GP94</text>
<text x="31.7" y="143.4">GP90</text>
<text x="31.7" y="141.5">GP91</text>
<text x="40.6" y="138.6">SDA_D0</text>
<text x="40.6" y="142.5">SDA_D2</text>
<text x="40.6" y="140.5">SDA_D3</text>
<text x="71.5" y="138.6">XSDA_D0</text>
<text x="71.5" y="140.5">XSDA_D3</text>
<text x="71.5" y="142.5">XSDA_D2</text>
<text x="21.3" y="149.2">1,5,9</text>
<text x="31.7" y="149.2">GP96</text>
<text x="40.6" y="148.3">SDA_CD</text>
<text x="71.5" y="148.3">XSDA_CD</text>
<text x="21.3" y="151.2">1,5,9</text>
<text x="31.7" y="151.2">GP97</text>
<text x="40.6" y="150.2">SDA_WP</text>
<text x="71.5" y="150.2">XSDA_WP</text>
<text x="88.8" y="154.1">VCCSDA</text>
</g>
<g font-size="1.4">
<text x="30.9" y="1.5">5</text>
<text x="88.8" y="1.5">4</text>
<text x="146.7" y="1.5">3</text>
<text x="204.7" y="1.5">2</text>
<text x="262.6" y="1.5">1</text>
<text x=".5" y="26.1">D</text>
<text x="292" y="26.1">D</text>
<text x=".5" y="71.9">C</text>
<text x="292" y="71.9">C</text>
<text x=".5" y="117.8">B</text>
<text x="292" y="117.8">B</text>
<text x=".5" y="163.6">A</text>
<text x="292" y="163.6">A</text>
<text x="30.9" y="186.8">5</text>
<text x="88.8" y="186.8">4</text>
<text x="146.7" y="186.8">3</text>
<text x="204.7" y="186.8">2</text>
<text x="262.6" y="186.8">1</text>
</g>
</svg>
